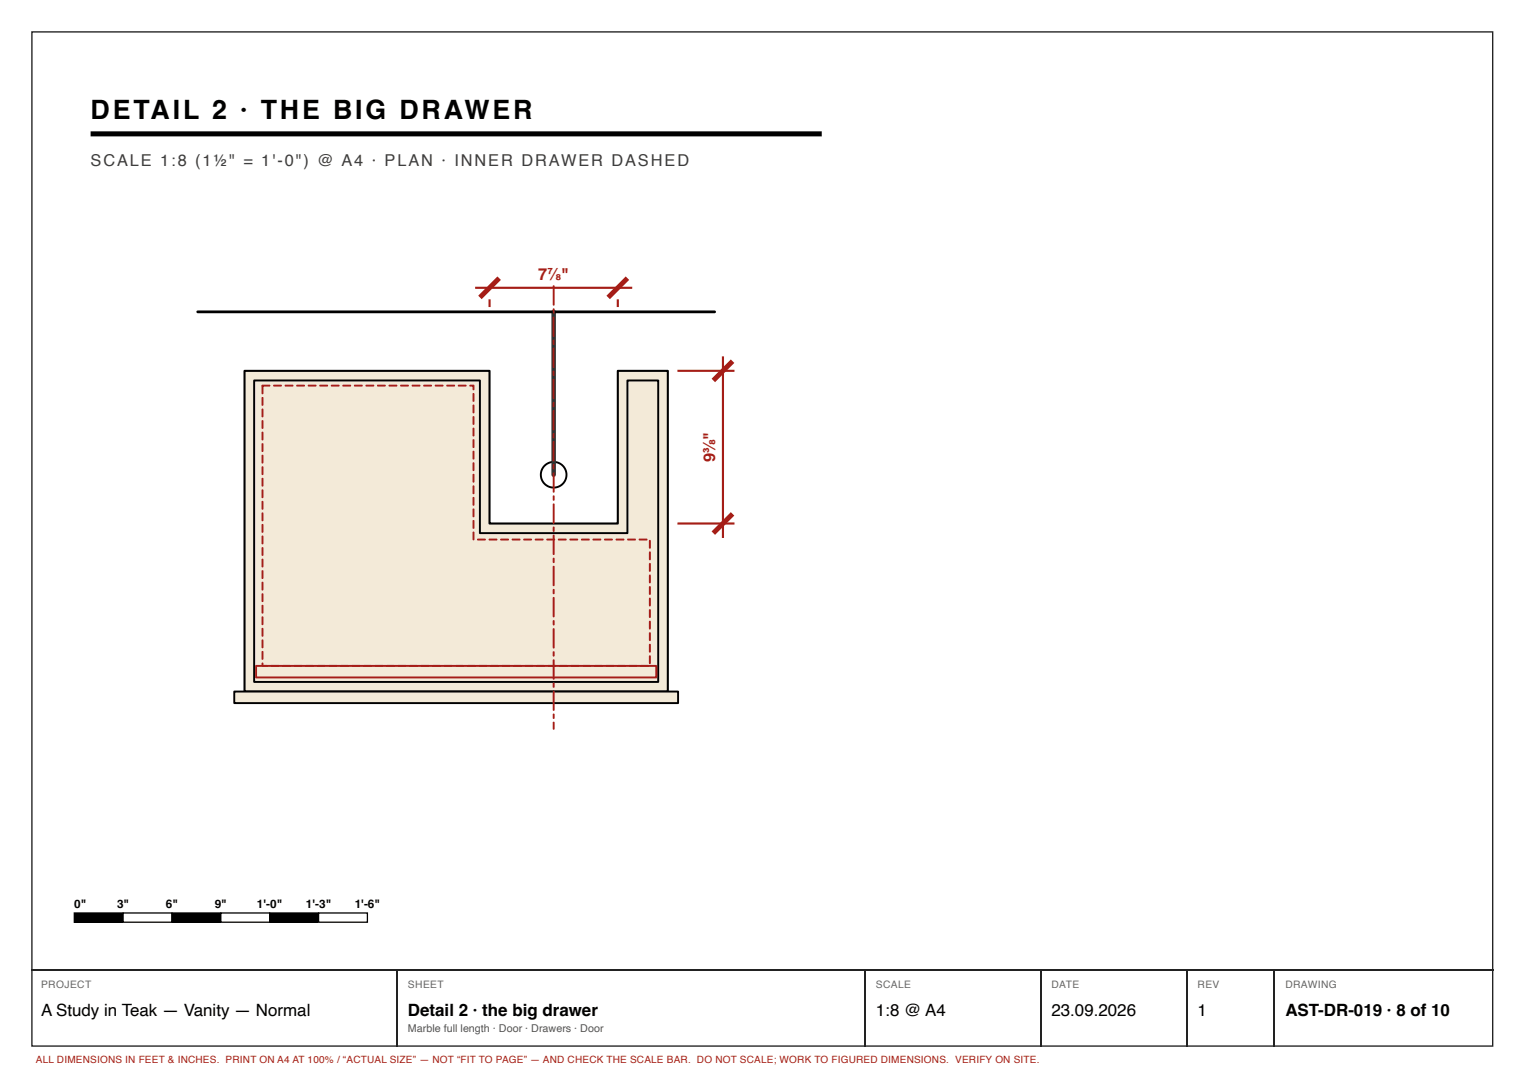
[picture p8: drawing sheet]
<svg xmlns="http://www.w3.org/2000/svg" width="297mm" height="210mm" viewBox="0 0 297 210" stroke-linecap="round" stroke-linejoin="round" font-family="sans-serif">
<path d="M6.2 6.2h284.7v197.7h-284.7z" fill="none" stroke="#222" stroke-width=".26"/>
<path d="M17.7 26.1h142.5" fill="none" stroke="#000" stroke-width=".98" stroke-linecap="butt"/>
<path d="M47.7 72.3h47.7v29.7h25v-29.7h9.8v62.5h-82.5z" fill="#f3ead8"/>
<path d="M47.7 72.3h47.7v29.7h25v-29.7h9.8v62.5h-82.5z" fill="none" stroke="#000" stroke-width=".4"/>
<path d="M49.5 74.2h44v29.7h28.8v-29.7h6v58.7h-78.8z" fill="none" stroke="#000" stroke-width=".37"/>
<path d="M45.7 134.8h86.5v2.2h-86.5z" fill="#f3ead8"/>
<path d="M45.7 134.8h86.5v2.2h-86.5z" fill="none" stroke="#000" stroke-width=".37"/>
<path d="M53.3 75h1.5a.19 .19 0 0 1 .1 .1 .19 .19 0 0 1-.1 .2h-1.5zM55.5 75h1.5a.19 .19 0 0 1 .2 .1 .19 .19 0 0 1-.2 .2h-1.4zM57.8 75h1.5a.19 .19 0 0 1 .1 .1 .19 .19 0 0 1-.1 .2h-1.5zM60 75h1.5a.19 .19 0 0 1 .2 .1 .19 .19 0 0 1-.2 .2h-1.4zM62.3 75h1.5a.19 .19 0 0 1 .1 .1 .19 .19 0 0 1-.1 .2h-1.5zM64.5 75h1.5a.19 .19 0 0 1 .2 .1 .19 .19 0 0 1-.2 .2h-1.4zM66.8 75h1.5a.19 .19 0 0 1 .1 .1 .19 .19 0 0 1-.1 .2h-1.5zM69 75h1.5a.19 .19 0 0 1 .2 .1 .19 .19 0 0 1-.2 .2h-1.4zM71.3 75h1.5a.19 .19 0 0 1 .1 .1 .19 .19 0 0 1-.1 .2h-1.5zM73.5 75h1.5a.19 .19 0 0 1 .2 .1 .19 .19 0 0 1-.2 .2h-1.4zM75.8 75h1.5a.19 .19 0 0 1 .1 .1 .19 .19 0 0 1-.1 .2h-1.5zM78 75h1.5a.19 .19 0 0 1 .2 .1 .19 .19 0 0 1-.2 .2h-1.4zM80.3 75h1.5a.19 .19 0 0 1 .1 .1 .19 .19 0 0 1-.1 .2h-1.5zM82.5 75h1.5a.19 .19 0 0 1 .2 .1 .19 .19 0 0 1-.2 .2h-1.4zM84.8 75h1.5a.19 .19 0 0 1 .1 .1 .19 .19 0 0 1-.1 .2h-1.5zM87 75h1.5a.19 .19 0 0 1 .2 .1 .19 .19 0 0 1-.2 .2h-1.4zM89.3 75h1.5a.19 .19 0 0 1 .1 .1 .19 .19 0 0 1-.1 .2h-1.5zM91.5 75h.9l.1 .9a.19 .19 0 0 1-.2 .2 .19 .19 0 0 1-.2-.2v-.8h.2v.2h-.6l-.2-.1zM92.1 76.6l.4 .1v1.4a.19 .19 0 0 1-.2 .2 .19 .19 0 0 1-.2-.2zM92.1 78.9l.4 .1v1.4a.19 .19 0 0 1-.2 .2 .19 .19 0 0 1-.2-.2zM92.1 81.1l.4 .1v1.4a.19 .19 0 0 1-.2 .2 .19 .19 0 0 1-.2-.2zM92.1 83.4l.4 .1v1.4a.19 .19 0 0 1-.2 .2 .19 .19 0 0 1-.2-.2zM92.1 85.6l.4 .1v1.4a.19 .19 0 0 1-.2 .2 .19 .19 0 0 1-.2-.2zM92.1 87.9l.4 .1v1.4a.19 .19 0 0 1-.2 .2 .19 .19 0 0 1-.2-.2zM92.1 90.1l.4 .1v1.4a.19 .19 0 0 1-.2 .2 .19 .19 0 0 1-.2-.2zM92.1 92.4l.4 .1v1.4a.19 .19 0 0 1-.2 .2 .19 .19 0 0 1-.2-.2zM92.1 94.6l.4 .1v1.4a.19 .19 0 0 1-.2 .2 .19 .19 0 0 1-.2-.2zM92.1 96.9l.4 .1v1.4a.19 .19 0 0 1-.2 .2 .19 .19 0 0 1-.2-.2zM92.1 99.1l.4 .1v1.4a.19 .19 0 0 1-.2 .2 .19 .19 0 0 1-.2-.2zM92.1 101.4l.4 .1v1.4a.19 .19 0 0 1-.2 .2 .19 .19 0 0 1-.2-.2zM92.1 103.6l.4 .1v1.4a.19 .19 0 0 1-.2 .2 .19 .19 0 0 1-.2-.2zM93 105h1.5a.19 .19 0 0 1 .2 .1 .19 .19 0 0 1-.2 .2h-1.4zM95.3 105h1.5a.19 .19 0 0 1 .1 .1 .19 .19 0 0 1-.1 .2h-1.5zM97.5 105h1.5a.19 .19 0 0 1 .2 .1 .19 .19 0 0 1-.2 .2h-1.4zM99.8 105h1.5a.19 .19 0 0 1 .1 .1 .19 .19 0 0 1-.1 .2h-1.5zM102 105h1.5a.19 .19 0 0 1 .2 .1 .19 .19 0 0 1-.2 .2h-1.4zM104.3 105h1.5a.19 .19 0 0 1 .1 .1 .19 .19 0 0 1-.1 .2h-1.5zM106.5 105h1.5a.19 .19 0 0 1 .2 .1 .19 .19 0 0 1-.2 .2h-1.4zM108.8 105h1.5a.19 .19 0 0 1 .1 .1 .19 .19 0 0 1-.1 .2h-1.5zM111 105h1.5a.19 .19 0 0 1 .2 .1 .19 .19 0 0 1-.2 .2h-1.4zM113.3 105h1.5a.19 .19 0 0 1 .1 .1 .19 .19 0 0 1-.1 .2h-1.5zM115.5 105h1.5a.19 .19 0 0 1 .2 .1 .19 .19 0 0 1-.2 .2h-1.4zM117.8 105h1.5a.19 .19 0 0 1 .1 .1 .19 .19 0 0 1-.1 .2h-1.5zM120 105h1.5a.19 .19 0 0 1 .2 .1 .19 .19 0 0 1-.2 .2h-1.4zM122.3 105h1.5a.19 .19 0 0 1 .1 .1 .19 .19 0 0 1-.1 .2h-1.5zM124.5 105h1.5a.19 .19 0 0 1 .2 .1 .19 .19 0 0 1-.2 .2h-1.4zM126.5 105.3h.3v1.4a.19 .19 0 0 1-.1 .2 .19 .19 0 0 1-.2-.2zM126.5 107.5l.3 .1v1.4a.19 .19 0 0 1-.1 .2 .19 .19 0 0 1-.2-.2zM126.5 109.8h.3v1.4a.19 .19 0 0 1-.1 .2 .19 .19 0 0 1-.2-.2zM126.5 112l.3 .1v1.4a.19 .19 0 0 1-.1 .2 .19 .19 0 0 1-.2-.2zM126.5 114.3h.3v1.4a.19 .19 0 0 1-.1 .2 .19 .19 0 0 1-.2-.2zM126.5 116.5l.3 .1v1.4a.19 .19 0 0 1-.1 .2 .19 .19 0 0 1-.2-.2zM126.5 118.8h.3v1.4a.19 .19 0 0 1-.1 .2 .19 .19 0 0 1-.2-.2zM126.5 121l.3 .1v1.4a.19 .19 0 0 1-.1 .2 .19 .19 0 0 1-.2-.2zM126.5 123.3h.3v1.4a.19 .19 0 0 1-.1 .2 .19 .19 0 0 1-.2-.2zM126.5 125.5l.3 .1v1.4a.19 .19 0 0 1-.1 .2 .19 .19 0 0 1-.2-.2zM126.5 127.8h.3v1.4a.19 .19 0 0 1-.1 .2 .19 .19 0 0 1-.2-.2zM124.8 129.6h1.5a.19 .19 0 0 1 .2 .2 .19 .19 0 0 1-.2 .2l-1.4-.1zM122.5 129.6h1.5a.19 .19 0 0 1 .2 .2 .19 .19 0 0 1-.2 .2l-1.4-.1zM120.3 129.6h1.5a.19 .19 0 0 1 .2 .2 .19 .19 0 0 1-.2 .2l-1.4-.1zM118 129.6h1.5a.19 .19 0 0 1 .2 .2 .19 .19 0 0 1-.2 .2l-1.4-.1zM115.8 129.6h1.5a.19 .19 0 0 1 .2 .2 .19 .19 0 0 1-.2 .2l-1.4-.1zM113.5 129.6h1.5a.19 .19 0 0 1 .2 .2 .19 .19 0 0 1-.2 .2l-1.4-.1zM111.3 129.6h1.5a.19 .19 0 0 1 .2 .2 .19 .19 0 0 1-.2 .2l-1.4-.1zM109 129.6h1.5a.19 .19 0 0 1 .2 .2 .19 .19 0 0 1-.2 .2l-1.4-.1zM106.8 129.6h1.5a.19 .19 0 0 1 .2 .2 .19 .19 0 0 1-.2 .2l-1.4-.1zM104.5 129.6h1.5a.19 .19 0 0 1 .2 .2 .19 .19 0 0 1-.2 .2l-1.4-.1zM102.3 129.6h1.5a.19 .19 0 0 1 .2 .2 .19 .19 0 0 1-.2 .2l-1.4-.1zM100 129.6h1.5a.19 .19 0 0 1 .2 .2 .19 .19 0 0 1-.2 .2l-1.4-.1zM97.8 129.6h1.5a.19 .19 0 0 1 .2 .2 .19 .19 0 0 1-.2 .2l-1.4-.1zM95.5 129.6h1.5a.19 .19 0 0 1 .2 .2 .19 .19 0 0 1-.2 .2l-1.4-.1zM93.3 129.6h1.5a.19 .19 0 0 1 .2 .2 .19 .19 0 0 1-.2 .2l-1.4-.1zM91 129.6h1.5a.19 .19 0 0 1 .2 .2 .19 .19 0 0 1-.2 .2l-1.4-.1zM88.8 129.6h1.5a.19 .19 0 0 1 .2 .2 .19 .19 0 0 1-.2 .2l-1.4-.1zM86.5 129.6h1.5a.19 .19 0 0 1 .2 .2 .19 .19 0 0 1-.2 .2l-1.4-.1zM84.3 129.6h1.5a.19 .19 0 0 1 .2 .2 .19 .19 0 0 1-.2 .2l-1.4-.1zM82 129.6h1.5a.19 .19 0 0 1 .2 .2 .19 .19 0 0 1-.2 .2l-1.4-.1zM79.8 129.6h1.5a.19 .19 0 0 1 .2 .2 .19 .19 0 0 1-.2 .2l-1.4-.1zM77.5 129.6h1.5a.19 .19 0 0 1 .2 .2 .19 .19 0 0 1-.2 .2l-1.4-.1zM75.3 129.6h1.5a.19 .19 0 0 1 .2 .2 .19 .19 0 0 1-.2 .2l-1.4-.1zM73 129.6h1.5a.19 .19 0 0 1 .2 .2 .19 .19 0 0 1-.2 .2l-1.4-.1zM70.8 129.6h1.5a.19 .19 0 0 1 .2 .2 .19 .19 0 0 1-.2 .2l-1.4-.1zM68.5 129.6h1.5a.19 .19 0 0 1 .2 .2 .19 .19 0 0 1-.2 .2l-1.4-.1zM66.3 129.6h1.5a.19 .19 0 0 1 .2 .2 .19 .19 0 0 1-.2 .2l-1.4-.1zM64 129.6h1.5a.19 .19 0 0 1 .2 .2 .19 .19 0 0 1-.2 .2l-1.4-.1zM61.8 129.6h1.5a.19 .19 0 0 1 .2 .2 .19 .19 0 0 1-.2 .2l-1.4-.1zM59.5 129.6h1.5a.19 .19 0 0 1 .2 .2 .19 .19 0 0 1-.2 .2l-1.4-.1zM57.3 129.6h1.5a.19 .19 0 0 1 .2 .2 .19 .19 0 0 1-.2 .2l-1.4-.1zM55 129.6h1.5a.19 .19 0 0 1 .2 .2 .19 .19 0 0 1-.2 .2l-1.4-.1zM52.8 129.6h1.5a.19 .19 0 0 1 .2 .2 .19 .19 0 0 1-.2 .2l-1.4-.1zM51 129.2h.3v.6h-.1v-.2h.8a.19 .19 0 0 1 .2 .2 .19 .19 0 0 1-.2 .2l-1-.1zM51 126.9l.3 .1v1.4a.19 .19 0 0 1-.1 .2 .19 .19 0 0 1-.2-.2zM51 124.7h.3v1.4a.19 .19 0 0 1-.1 .2 .19 .19 0 0 1-.2-.2zM51 122.4l.3 .1v1.4a.19 .19 0 0 1-.1 .2 .19 .19 0 0 1-.2-.2zM51 120.2h.3v1.4a.19 .19 0 0 1-.1 .2 .19 .19 0 0 1-.2-.2zM51 117.9l.3 .1v1.4a.19 .19 0 0 1-.1 .2 .19 .19 0 0 1-.2-.2zM51 115.7h.3v1.4a.19 .19 0 0 1-.1 .2 .19 .19 0 0 1-.2-.2zM51 113.4l.3 .1v1.4a.19 .19 0 0 1-.1 .2 .19 .19 0 0 1-.2-.2zM51 111.2h.3v1.4a.19 .19 0 0 1-.1 .2 .19 .19 0 0 1-.2-.2zM51 108.9l.3 .1v1.4a.19 .19 0 0 1-.1 .2 .19 .19 0 0 1-.2-.2zM51 106.7h.3v1.4a.19 .19 0 0 1-.1 .2 .19 .19 0 0 1-.2-.2zM51 104.4l.3 .1v1.4a.19 .19 0 0 1-.1 .2 .19 .19 0 0 1-.2-.2zM51 102.2h.3v1.4a.19 .19 0 0 1-.1 .2 .19 .19 0 0 1-.2-.2zM51 99.9l.3 .1v1.4a.19 .19 0 0 1-.1 .2 .19 .19 0 0 1-.2-.2zM51 97.7h.3v1.4a.19 .19 0 0 1-.1 .2 .19 .19 0 0 1-.2-.2zM51 95.4l.3 .1v1.4a.19 .19 0 0 1-.1 .2 .19 .19 0 0 1-.2-.2zM51 93.2h.3v1.4a.19 .19 0 0 1-.1 .2 .19 .19 0 0 1-.2-.2zM51 90.9l.3 .1v1.4a.19 .19 0 0 1-.1 .2 .19 .19 0 0 1-.2-.2zM51 88.7h.3v1.4a.19 .19 0 0 1-.1 .2 .19 .19 0 0 1-.2-.2zM51 86.4l.3 .1v1.4a.19 .19 0 0 1-.1 .2 .19 .19 0 0 1-.2-.2zM51 84.2h.3v1.4a.19 .19 0 0 1-.1 .2 .19 .19 0 0 1-.2-.2zM51 81.9l.3 .1v1.4a.19 .19 0 0 1-.1 .2 .19 .19 0 0 1-.2-.2zM51 79.7h.3v1.4a.19 .19 0 0 1-.1 .2 .19 .19 0 0 1-.2-.2zM51 77.4l.3 .1v1.4a.19 .19 0 0 1-.1 .2 .19 .19 0 0 1-.2-.2zM51 75.2h.3v1.4a.19 .19 0 0 1-.1 .2 .19 .19 0 0 1-.2-.2zM51 75h1.5a.19 .19 0 0 1 .2 .1 .19 .19 0 0 1-.2 .2h-1.4z" fill="#a51d17"/>
<path d="M49.9 129.8h78v2.2h-78z" fill="none" stroke="#a51d17" stroke-width=".37"/>
<circle cx="107.9" cy="92.5" r="2.5" fill="#fff"/>
<circle cx="107.9" cy="92.5" r="2.5" fill="none" stroke="#000" stroke-width=".37"/>
<path d="M107.9 60.8v31.7" fill="none" stroke="#333" stroke-width=".88"/>
<path d="M38.5 60.8h100.8" fill="none" stroke="#000" stroke-width=".54"/>
<path d="M107.8 55.6h.2l.1 .2v3.6a.19 .19 0 0 1-.2 .2 .19 .19 0 0 1-.2-.2zM107.8 60.1l.3 .1v.8a.19 .19 0 0 1-.2 .1 .19 .19 0 0 1-.2-.1zM107.8 61.7h.2l.1 .2v3.6a.19 .19 0 0 1-.2 .1 .19 .19 0 0 1-.2-.1zM107.8 66.2l.3 .1v.7a.19 .19 0 0 1-.2 .2 .19 .19 0 0 1-.2-.2zM107.8 67.8h.2l.1 .1v3.6a.19 .19 0 0 1-.2 .2 .19 .19 0 0 1-.2-.2zM107.8 72.3l.3 .1v.7a.19 .19 0 0 1-.2 .2 .19 .19 0 0 1-.2-.2zM107.8 73.9l.2-.1 .1 .2v3.6a.19 .19 0 0 1-.2 .2 .19 .19 0 0 1-.2-.2zM107.8 78.4h.3v.8a.19 .19 0 0 1-.2 .2 .19 .19 0 0 1-.2-.2zM107.8 79.9h.2l.1 .2v3.6a.19 .19 0 0 1-.2 .2 .19 .19 0 0 1-.2-.2zM107.8 84.4l.3 .1v.7a.19 .19 0 0 1-.2 .2 .19 .19 0 0 1-.2-.2zM107.8 86h.2l.1 .1v3.6a.19 .19 0 0 1-.2 .2 .19 .19 0 0 1-.2-.2zM107.8 90.5l.3 .1v.7a.19 .19 0 0 1-.2 .2 .19 .19 0 0 1-.2-.2zM107.8 92.1h.2l.1 .1v3.6a.19 .19 0 0 1-.2 .2 .19 .19 0 0 1-.2-.2zM107.8 96.6l.3 .1v.7a.19 .19 0 0 1-.2 .2 .19 .19 0 0 1-.2-.2zM107.8 98.2l.2-.1 .1 .2v3.6a.19 .19 0 0 1-.2 .2 .19 .19 0 0 1-.2-.2zM107.8 102.7h.3v.8a.19 .19 0 0 1-.2 .2 .19 .19 0 0 1-.2-.2zM107.8 104.2h.2l.1 .2v3.6a.19 .19 0 0 1-.2 .2 .19 .19 0 0 1-.2-.2zM107.8 108.7l.3 .1v.7a.19 .19 0 0 1-.2 .2 .19 .19 0 0 1-.2-.2zM107.8 110.3h.2l.1 .1v3.6a.19 .19 0 0 1-.2 .2 .19 .19 0 0 1-.2-.2zM107.8 114.8l.3 .1v.7a.19 .19 0 0 1-.2 .2 .19 .19 0 0 1-.2-.2zM107.8 116.4l.2-.1 .1 .2v3.6a.19 .19 0 0 1-.2 .2 .19 .19 0 0 1-.2-.2zM107.8 120.9l.3 .1v.7a.19 .19 0 0 1-.2 .2 .19 .19 0 0 1-.2-.2zM107.8 122.5l.2-.1 .1 .2v3.6a.19 .19 0 0 1-.2 .2 .19 .19 0 0 1-.2-.2zM107.8 127h.3v.8a.19 .19 0 0 1-.2 .2 .19 .19 0 0 1-.2-.2zM107.8 128.5h.2l.1 .2v3.6a.19 .19 0 0 1-.2 .2 .19 .19 0 0 1-.2-.2zM107.8 133l.3 .1v.7a.19 .19 0 0 1-.2 .2 .19 .19 0 0 1-.2-.2zM107.8 134.6h.2l.1 .1v3.6a.19 .19 0 0 1-.2 .2 .19 .19 0 0 1-.2-.2zM107.8 139.1l.3 .1v.7a.19 .19 0 0 1-.2 .2 .19 .19 0 0 1-.2-.2zM107.8 140.7l.3 .1v1.2a.19 .19 0 0 1-.2 .2 .19 .19 0 0 1-.2-.2z" fill="#a51d17"/>
<path d="M92.6 56.1h30.6M95.4 58.3v1.5M120.4 58.3v1.5M132 72.3h11.1M140.9 69.5v35.3M132 102h11.1" fill="none" stroke="#a51d17" stroke-width=".41"/>
<path d="M97.3 54.2l-3.8 3.8M122.3 54.2l-3.8 3.8M142.8 70.4l-3.8 3.7M142.8 100.1l-3.8 3.8" fill="none" stroke="#a51d17" stroke-width=".96" stroke-linecap="butt"/>
<path d="M14.5 177.9h9.5v1.8h-9.5z" fill="#000"/>
<path d="M14.5 177.9h9.5v1.8h-9.5z" fill="none" stroke="#000" stroke-width=".25"/>
<path d="M24 177.9h9.5v1.8h-9.5z" fill="#fff"/>
<path d="M24 177.9h9.5v1.8h-9.5zM33.5 177.9h9.5v1.8h-9.5z" fill="none" stroke="#000" stroke-width=".25"/>
<path d="M33.5 177.9h9.5v1.8h-9.5z" fill="#000"/>
<path d="M43 177.9h9.6v1.8h-9.6z" fill="#fff"/>
<path d="M43 177.9h9.6v1.8h-9.6zM52.6 177.9h9.5v1.8h-9.5z" fill="none" stroke="#000" stroke-width=".25"/>
<path d="M52.6 177.9h9.5v1.8h-9.5z" fill="#000"/>
<path d="M62.1 177.9h9.5v1.8h-9.5z" fill="#fff"/>
<path d="M62.1 177.9h9.5v1.8h-9.5z" fill="none" stroke="#000" stroke-width=".25"/>
<path d="M6.1 189h284.9M77.4 189.2v14.8M168.7 189.2v14.8M202.8 189.2v14.8M231.4 189.2v14.8M248.3 189.2v14.8" fill="none" stroke="#222" stroke-width=".26"/>
<text font-size="5.2" x="17.7" y="23.3">DETAIL 2 · THE BIG DRAWER</text>
<g font-size="3.3">
<text x="8" y="197.9">A Study in Teak — Vanity — Normal</text>
<text x="79.5" y="197.9">Detail 2 · the big drawer</text>
<text x="170.7" y="197.9">1:8 @ A4</text>
<text x="204.9" y="197.9">23.09.2026</text>
<text x="233.4" y="197.9">1</text>
<text x="250.5" y="197.9">AST-DR-019 · 8 of 10</text>
</g>
<text font-size="3.2" fill="#3d3d3d" x="17.7" y="32.3">SCALE 1:8 (1½&quot; = 1'-0&quot;) @ A4 · PLAN · INNER DRAWER DASHED</text>
<g font-size="3.2" fill="#a51d17">
<text x="104.9" y="54.6">7⅞&quot;</text>
<text x="139.4" y="90.1" transform="rotate(-90 139.4 90.1)">9⅜&quot;</text>
</g>
<g font-size="2.3">
<text x="14.5" y="176.9">0&quot;</text>
<text x="22.8" y="176.9">3&quot;</text>
<text x="32.3" y="176.9">6&quot;</text>
<text x="41.9" y="176.9">9&quot;</text>
<text x="50.1" y="176.9">1'-0&quot;</text>
<text x="59.6" y="176.9">1'-3&quot;</text>
<text x="69.1" y="176.9">1'-6&quot;</text>
</g>
<text font-size="2.1" fill="#555" x="79.5" y="201.1">Marble full length · Door · Drawers · Door</text>
<g font-size="2" fill="#666">
<text x="8" y="192.6">PROJECT</text>
<text x="79.5" y="192.6">SHEET</text>
<text x="170.7" y="192.6">SCALE</text>
<text x="204.9" y="192.6">DATE</text>
<text x="233.4" y="192.6">REV</text>
<text x="250.5" y="192.6">DRAWING</text>
</g>
<text font-size="1.9" fill="#a51d17" x="7" y="207.2">ALL DIMENSIONS IN FEET &amp; INCHES. PRINT ON A4 AT 100% / “ACTUAL SIZE” — NOT “FIT TO PAGE” — AND CHECK THE SCALE BAR. DO NOT SCALE; WORK TO FIGURED DIMENSIONS. VERIFY ON SITE.</text>
</svg>
